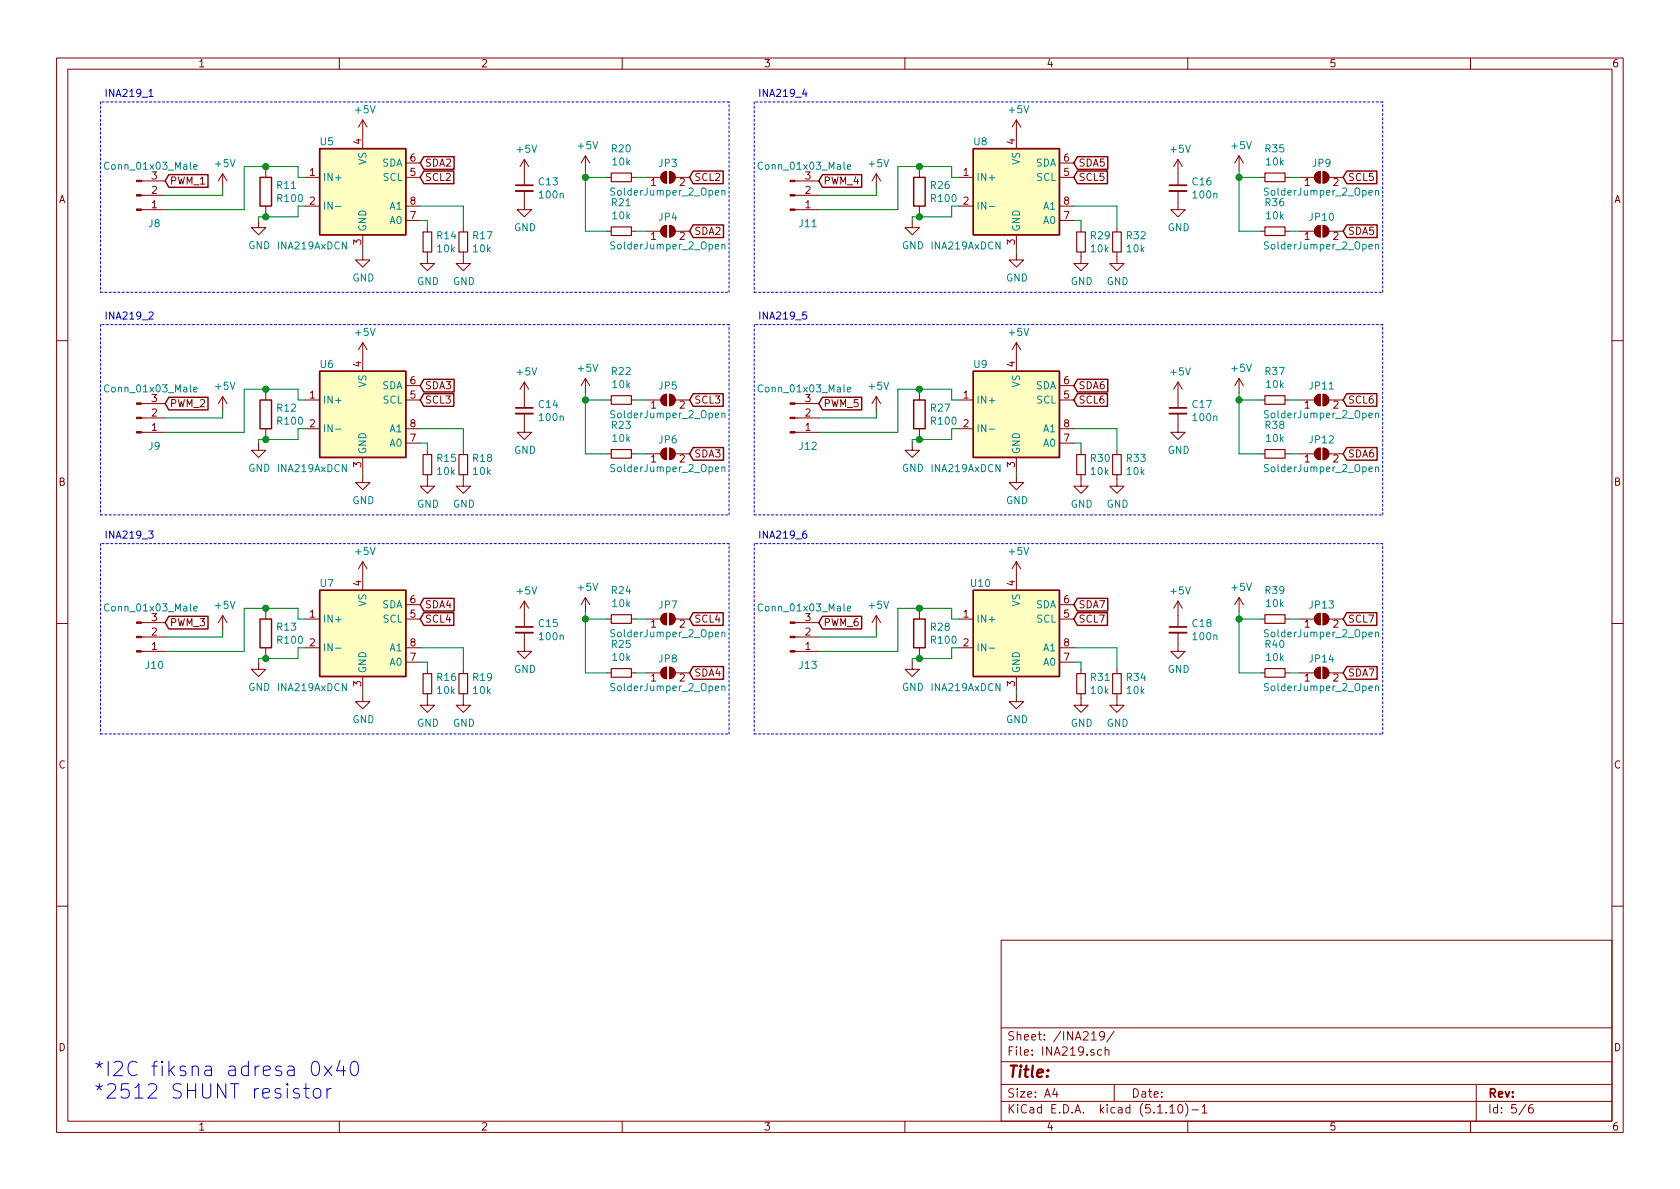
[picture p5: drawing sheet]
<svg xmlns="http://www.w3.org/2000/svg" width="297mm" height="210mm" viewBox="0 0 297 210" stroke-linecap="round" stroke-linejoin="round" font-family="sans-serif">
<g fill="none" stroke="#840000" stroke-width=".18">
<path d="M10 10.3h277v189.9h-277zM12 12.2h273v186.1h-273zM60 10.3v1.9M110 10.3v1.9M160 10.3v1.9M210 10.3v1.9M260 10.3v1.9M25 32h4.2M25 34.5h4.2M25 37.1h4.2M39.4 30.7v2.6M39.4 30.7l-.8 1.3"/>
<path d="M39.4 30.7l.7 1.3M45.7 39v1.3h1.3l-1.3 1.2-1.3-1.2h1.3M47 30.1v1.3M47 36.4v1.3M54 31.4h2.5M54 36.4h2.5M64.1 21.2v5.1M64.1 21.2l-.7 1.3M64.1 21.2l.8 1.3M71.8 31.4h2.5M71.8 36.4h2.5M71.8 28.8h2.5"/>
<path d="M71.8 39h2.5M92.7 33.8v3.3h1.3l-1.3 1.2-1.3-1.2h1.3M92.7 28.2v4.6M92.7 28.2l-.8 1.3M92.7 28.2l.8 1.3M103.5 27.6v2.5M103.5 27.6l-.8 1.2M103.5 27.6l.8 1.2M107.3 31.4h.8M111.6 31.4h.8M114.3 31.4h2.5M117.1 30.7l.4-.3 .4-.1v2.1a1.03 1.03 0 0 1-1-.6 1.03 1.03 0 0 1 .2-1.1z"/>
<path d="M118.4 39.9a1.02 1.02 0 0 1 1 1 1.02 1.02 0 0 1-1 1zM118.4 30.3a1.02 1.02 0 0 1 1 1.1 1.02 1.02 0 0 1-1 1zM119.4 31.4h2.5M140.6 32h4.2M140.6 34.5h4.2M140.6 37.1h4.2M154.9 30.7v2.6M154.9 30.7l-.7 1.3M154.9 30.7l.8 1.3M161.3 39v1.3h1.3l-1.3 1.2-1.3-1.2h1.3M162.6 30.1v1.3M162.6 36.4v1.3"/>
<path d="M169.5 31.4h2.6M169.5 36.4h2.6M179.7 21.2v5.1M179.7 21.2l-.8 1.3M179.7 21.2l.8 1.3M187.3 31.4h2.6M187.3 36.4h2.6M187.3 28.8h2.6M187.3 39h2.6M208.3 33.8v3.3h1.2l-1.2 1.2-1.3-1.2h1.3M208.3 28.2v4.6M208.3 28.2l-.8 1.3"/>
<path d="M208.3 28.2l.7 1.3M219.1 27.6v2.5M219.1 27.6l-.8 1.2M219.1 27.6l.7 1.2M222.9 31.4h.7M227.2 31.4h.8M229.9 31.4h2.5M232.6 30.7l.5-.3 .3-.1v2.1a1.03 1.03 0 0 1-.9-.6 1.03 1.03 0 0 1 .1-1.1zM233.9 30.3a1.02 1.02 0 0 1 1 1.1 1.02 1.02 0 0 1-1 1zM233.9 39.9a1.02 1.02 0 0 1 1 1 1.02 1.02 0 0 1-1 1zM234.9 31.4h2.6M64.1 44.7v1.3h1.3l-1.3 1.2-1.2-1.2h1.2"/>
<path d="M64.1 41.5v2.6M75.6 44.6v2h1.2l-1.2 1.3-1.3-1.3h1.3M75.6 40.3v.7M81.9 44.6v2h1.3l-1.3 1.3-1.3-1.3h1.3M81.9 40.3v.7M107.3 40.9h.8M111.6 40.9h.8M114.3 40.9h2.5M117.2 40.1l.7-.2v2a1.02 1.02 0 0 1-1-.7 1.02 1.02 0 0 1 .3-1.1zM119.4 40.9h2.5M179.7 44.7v1.3h1.3l-1.3 1.2-1.3-1.2h1.3M179.7 41.5v2.6"/>
<path d="M191.1 44.6v2h1.3l-1.3 1.3-1.2-1.3h1.2M191.1 40.3v.7M197.5 44.6v2h1.3l-1.3 1.3-1.3-1.3h1.3M197.5 40.3v.7M222.9 40.9h.7M227.2 40.9h.8M229.9 40.9h2.5M232.6 40.2l.5-.3h.3v2a1.03 1.03 0 0 1-.9-.6 1.03 1.03 0 0 1 .1-1.1zM234.9 40.9h2.6M10 60.2h2M25 71.4h4.2M25 73.9h4.2"/>
<path d="M25 76.4h4.2M39.4 70.1l-.8 1.3M39.4 70.1v2.5M39.4 70.1l.7 1.3M45.7 78.4v1.2h1.3l-1.3 1.3-1.3-1.3h1.3M47 69.5v1.2M47 75.8v1.3M54 70.7h2.5M54 75.8h2.5M64.1 60.6v5.1M64.1 60.6l-.7 1.2M64.1 60.6l.8 1.2"/>
<path d="M71.8 70.7h2.5M71.8 75.8h2.5M71.8 68.2h2.5M71.8 78.4h2.5M75.6 79.6v.8M81.9 79.6v.8M92.7 73.1v3.3h1.3l-1.3 1.3-1.3-1.3h1.3M92.7 67.6v4.5M92.7 67.6l-.8 1.2M92.7 67.6l.8 1.2M103.5 66.9l-.8 1.3M103.5 66.9v2.6"/>
<path d="M103.5 66.9l.8 1.3M107.3 70.7h.8M111.6 70.7h.8M114.3 70.7h2.5M117.1 79.6l.4-.3 .4-.1v2.1a1.03 1.03 0 0 1-1-.6 1.03 1.03 0 0 1 .2-1.1zM117.2 69.9l.7-.2v2a1.02 1.02 0 0 1-1-.6 1.02 1.02 0 0 1 .3-1.2zM118.4 79.2a1.02 1.02 0 0 1 1 1.1 1.02 1.02 0 0 1-1 1zM118.4 69.7a1.02 1.02 0 0 1 1 1 1.02 1.02 0 0 1-1 1zM119.4 70.7h2.5M140.6 71.4h4.2M140.6 73.9h4.2M140.6 76.4h4.2"/>
<path d="M154.9 70.1l-.7 1.3M154.9 70.1v2.5M154.9 70.1l.8 1.3M161.3 78.4v1.2h1.3l-1.3 1.3-1.3-1.3h1.3M162.6 69.5v1.2M162.6 75.8v1.3M169.5 70.7h2.6M169.5 75.8h2.6M179.7 60.6l-.8 1.2M179.7 60.6v5.1M179.7 60.6l.8 1.2M187.3 70.7h2.6"/>
<path d="M187.3 75.8h2.6M187.3 68.2h2.6M187.3 78.4h2.6M191.1 79.6v.8M197.5 79.6v.8M208.3 73.1v3.3h1.2l-1.2 1.3-1.3-1.3h1.3M208.3 67.6l-.8 1.2M208.3 67.6v4.5M208.3 67.6l.7 1.2M219.1 66.9l-.8 1.3M219.1 66.9v2.6M219.1 66.9l.7 1.3"/>
<path d="M222.9 70.7h.7M227.2 70.7h.8M229.9 70.7h2.5M232.6 70.1l.5-.3 .3-.1v2a1.03 1.03 0 0 1-.9-.5 1.03 1.03 0 0 1 .1-1.1zM232.6 79.6l.5-.3 .3-.1v2.1a1.03 1.03 0 0 1-.9-.6 1.03 1.03 0 0 1 .1-1.1zM233.9 69.7a1.02 1.02 0 0 1 1 1 1.02 1.02 0 0 1-1 1zM233.9 79.2a1.02 1.02 0 0 1 1 1.1 1.02 1.02 0 0 1-1 1zM234.9 70.7h2.6M285 60.2h2M64.1 84.1v1.2h1.3l-1.3 1.3-1.2-1.3h1.2M64.1 80.9v2.5M64.1 99.3v5.1"/>
<path d="M64.1 99.3l-.7 1.3M64.1 99.3l.8 1.3M75.6 83.9v2.1h1.2l-1.2 1.2-1.3-1.2h1.3M81.9 83.9v2.1h1.3l-1.3 1.2-1.3-1.2h1.3M107.3 80.3h.8M111.6 80.3h.8M114.3 80.3h2.5M119.4 80.3h2.5M179.7 84.1v1.2h1.3l-1.3 1.3-1.3-1.3h1.3M179.7 80.9v2.5M179.7 99.3v5.1M179.7 99.3l-.8 1.3"/>
<path d="M179.7 99.3l.8 1.3M191.1 83.9v2.1h1.3l-1.3 1.2-1.2-1.2h1.2M197.5 83.9v2.1h1.3l-1.3 1.2-1.3-1.2h1.3M222.9 80.3h.7M227.2 80.3h.8M229.9 80.3h2.5M234.9 80.3h2.6M10 110.3h2M25 110.1h4.2M25 112.6h4.2M25 115.2h4.2M39.4 108.8v2.6"/>
<path d="M39.4 108.8l-.8 1.3M39.4 108.8l.7 1.3M45.7 117.1v1.3h1.3l-1.3 1.2-1.3-1.2h1.3M47 108.2v1.3M47 114.5v1.3M54 109.5h2.5M54 114.5h2.5M64.1 119.6v2.6M71.8 109.5h2.5M71.8 114.5h2.5M71.8 106.9h2.5M71.8 117.1h2.5"/>
<path d="M75.6 118.4v.7M81.9 118.4v.7M92.7 111.9v3.3h1.3l-1.3 1.3-1.3-1.3h1.3M92.7 106.3v4.6M92.7 106.3l-.8 1.3M92.7 106.3l.8 1.3M103.5 105.7v2.5M103.5 105.7l-.8 1.2M103.5 105.7l.8 1.2M107.3 109.5h.8M107.3 119h.8M111.6 109.5h.8"/>
<path d="M111.6 119h.8M114.3 109.5h2.5M114.3 119h2.5M117.1 118.3l.4-.3h.4v2a1.03 1.03 0 0 1-1-.6 1.03 1.03 0 0 1 .2-1.1zM117.1 108.8l.4-.3h.4v2a1.03 1.03 0 0 1-1-.6 1.03 1.03 0 0 1 .2-1.1zM118.4 118a1.02 1.02 0 0 1 1 1 1.02 1.02 0 0 1-1 1zM118.4 108.5a1.02 1.02 0 0 1 1 1 1.02 1.02 0 0 1-1 1zM119.4 109.5h2.5M119.4 119h2.5M140.6 110.1h4.2M140.6 112.6h4.2M140.6 115.2h4.2"/>
<path d="M154.9 108.8v2.6M154.9 108.8l-.7 1.3M154.9 108.8l.8 1.3M161.3 117.1v1.3h1.3l-1.3 1.2-1.3-1.2h1.3M162.6 108.2v1.3M162.6 114.5v1.3M169.5 109.5h2.6M169.5 114.5h2.6M179.7 119.6v2.6M187.3 109.5h2.6M187.3 114.5h2.6M187.3 106.9h2.6"/>
<path d="M187.3 117.1h2.6M191.1 118.4v.7M197.5 118.4v.7M208.3 111.9v3.3h1.2l-1.2 1.3-1.3-1.3h1.3M208.3 106.3v4.6M208.3 106.3l-.8 1.3M208.3 106.3l.7 1.3M219.1 105.7v2.5M219.1 105.7l-.8 1.2M219.1 105.7l.7 1.2M222.9 109.5h.7M222.9 119h.7"/>
<path d="M227.2 109.5h.8M227.2 119h.8M229.9 109.5h2.5M229.9 119h2.5M232.6 118.3l.5-.3h.3v2a1.03 1.03 0 0 1-.9-.6 1.03 1.03 0 0 1 .1-1.1zM232.6 108.8l.5-.3h.3v2a1.03 1.03 0 0 1-.9-.6 1.03 1.03 0 0 1 .1-1.1zM233.9 118a1.02 1.02 0 0 1 1 1 1.02 1.02 0 0 1-1 1zM233.9 108.5a1.02 1.02 0 0 1 1 1 1.02 1.02 0 0 1-1 1zM234.9 109.5h2.6M234.9 119h2.6M285 110.3h2M64.1 122.8v1.3h1.3l-1.3 1.2-1.2-1.2h1.2"/>
<path d="M75.6 122.7v2h1.2l-1.2 1.3-1.3-1.3h1.3M81.9 122.7v2h1.3l-1.3 1.3-1.3-1.3h1.3M179.7 122.8v1.3h1.3l-1.3 1.2-1.3-1.2h1.3M191.1 122.7v2h1.3l-1.3 1.3-1.2-1.3h1.2M197.5 122.7v2h1.3l-1.3 1.3-1.3-1.3h1.3M10 160.2h2M177 166.3h108v32h-108zM285 160.2h2M60 198.3v1.9M110 198.3v1.9M160 198.3v1.9M177 194.8h108"/>
<path d="M177 191.8h108M177 187.8h108M177 181.8h108M186.5 192.5l-.4 1h1M186.8 193v1M193 183.9h.8M194.8 185.7l-.5-.1-.2 .3 .1 .6h.6M195.3 183.1l-.3 .3h-.3l-.3-.3v-.4l.2-.2 .4-.1 .2 .2a1.13 1.13 0 0 1-.2 1.2l-.4 .1M195.4 185.7h.1a.37 .37 0 0 1 .6 .1v.8M195.4 185.1v1.5M197 182.3l-1.3 2M197 191.8v3"/>
<path d="M206.8 195.8l.5-.5v1.5M206.8 196.8h.9M208.5 195.4l.1-.1a.8 .8 0 0 1 .5 .8 .8 .8 0 0 1-.5 .7 1 1 0 0 1-.1-1.4zM209.6 195.1a1.71 1.71 0 0 1 0 2.3M210 198.3v1.9M210.7 196.3h1.2M212.5 195.8l.5-.5v1.5M212.5 196.8h.9M260 198.3v1.9M261 191.8v6.5M269.8 195.2l-1.2 2M271 195.3a.62 .62 0 0 0-.7 .7v.7l.3 .1 .4-.1 .1-.5-.1-.2-.4-.1-.3 .3"/>
</g>
<g fill="#840000" stroke="#840000" stroke-width=".18">
<path d="M232.6 70.1l.5-.3 .3-.1v2a1.03 1.03 0 0 1-.9-.5 1.03 1.03 0 0 1 .1-1.1z"/>
<path d="M233.9 69.7a1.02 1.02 0 0 1 1 1 1.02 1.02 0 0 1-1 1z"/>
<path d="M139.7 71.2h.9v.3h-.9z"/>
<path d="M139.7 73.8h.9v.2h-.9z"/>
<path d="M139.7 76.3h.9v.3h-.9z"/>
<path d="M117.1 79.6l.4-.3 .4-.1v2.1a1.03 1.03 0 0 1-1-.6 1.03 1.03 0 0 1 .2-1.1z"/>
<path d="M118.4 79.2a1.02 1.02 0 0 1 1 1.1 1.02 1.02 0 0 1-1 1z"/>
<path d="M24.1 71.2h.9v.3h-.9z"/>
<path d="M24.1 73.8h.9v.2h-.9z"/>
<path d="M24.1 76.3h.9v.3h-.9z"/>
<path d="M117.2 69.9l.7-.2v2a1.02 1.02 0 0 1-1-.6 1.02 1.02 0 0 1 .3-1.2z"/>
<path d="M118.4 69.7a1.02 1.02 0 0 1 1 1 1.02 1.02 0 0 1-1 1z"/>
<path d="M232.6 79.6l.5-.3 .3-.1v2.1a1.03 1.03 0 0 1-.9-.6 1.03 1.03 0 0 1 .1-1.1z"/>
<path d="M233.9 79.2a1.02 1.02 0 0 1 1 1.1 1.02 1.02 0 0 1-1 1z"/>
<path d="M139.7 31.9h.9v.2h-.9z"/>
<path d="M139.7 34.4h.9v.3h-.9z"/>
<path d="M139.7 37h.9v.2h-.9z"/>
<path d="M232.6 30.7l.5-.3 .3-.1v2.1a1.03 1.03 0 0 1-.9-.6 1.03 1.03 0 0 1 .1-1.1z"/>
<path d="M233.9 30.3a1.02 1.02 0 0 1 1 1.1 1.02 1.02 0 0 1-1 1z"/>
<path d="M232.6 40.2l.5-.3h.3v2a1.03 1.03 0 0 1-.9-.6 1.03 1.03 0 0 1 .1-1.1z"/>
<path d="M233.9 39.9a1.02 1.02 0 0 1 1 1 1.02 1.02 0 0 1-1 1z"/>
<path d="M117.1 118.3l.4-.3h.4v2a1.03 1.03 0 0 1-1-.6 1.03 1.03 0 0 1 .2-1.1z"/>
<path d="M118.4 118a1.02 1.02 0 0 1 1 1 1.02 1.02 0 0 1-1 1z"/>
<path d="M24.1 110h.9v.2h-.9z"/>
<path d="M24.1 112.5h.9v.3h-.9z"/>
<path d="M24.1 115.1h.9v.2h-.9z"/>
<path d="M117.1 108.8l.4-.3h.4v2a1.03 1.03 0 0 1-1-.6 1.03 1.03 0 0 1 .2-1.1z"/>
<path d="M118.4 108.5a1.02 1.02 0 0 1 1 1 1.02 1.02 0 0 1-1 1z"/>
<path d="M232.6 118.3l.5-.3h.3v2a1.03 1.03 0 0 1-.9-.6 1.03 1.03 0 0 1 .1-1.1z"/>
<path d="M233.9 118a1.02 1.02 0 0 1 1 1 1.02 1.02 0 0 1-1 1z"/>
<path d="M139.7 110h.9v.2h-.9z"/>
<path d="M139.7 112.5h.9v.3h-.9z"/>
<path d="M139.7 115.1h.9v.2h-.9z"/>
<path d="M117.2 40.1l.7-.2v2a1.02 1.02 0 0 1-1-.7 1.02 1.02 0 0 1 .3-1.1z"/>
<path d="M118.4 39.9a1.02 1.02 0 0 1 1 1 1.02 1.02 0 0 1-1 1z"/>
<path d="M232.6 108.8l.5-.3h.3v2a1.03 1.03 0 0 1-.9-.6 1.03 1.03 0 0 1 .1-1.1z"/>
<path d="M233.9 108.5a1.02 1.02 0 0 1 1 1 1.02 1.02 0 0 1-1 1z"/>
<path d="M24.1 31.9h.9v.2h-.9z"/>
<path d="M24.1 34.4h.9v.3h-.9z"/>
<path d="M24.1 37h.9v.2h-.9z"/>
<path d="M117.1 30.7l.4-.3 .4-.1v2.1a1.03 1.03 0 0 1-1-.6 1.03 1.03 0 0 1 .2-1.1z"/>
<path d="M118.4 30.3a1.02 1.02 0 0 1 1 1.1 1.02 1.02 0 0 1-1 1z"/>
</g>
<g fill="none" stroke="#008484" stroke-width=".18">
<path d="M34.2 29.5l.6-.1v-.2l-.4-.1-.2 .2 .1 .6h.5M59.3 36.5h1M127.6 33.8l.2-.1h.3l.1 .8M127.6 33.7v.8M149.8 29.5l.6-.1v-.2l-.4-.1-.2 .2 .1 .6h.5M174.9 36.5h1M243.2 33.8l.2-.1h.3v.8M243.2 33.7v.8M127.6 43.3l.2-.1 .3 .1 .1 .7M127.6 43.2v.8M243.2 43.3l.2-.1 .3 .1v.7M243.2 43.2v.8"/>
<path d="M34.2 68.9l.6-.1v-.3h-.4l-.2 .2 .1 .6h.5M59.3 75.9h1M127.6 73.2l.2-.2 .3 .1 .1 .8M127.6 73v.9M149.8 68.9l.6-.1v-.3h-.4l-.2 .2 .1 .6h.5M174.9 75.9h1M243.2 73.2l.2-.2 .3 .1v.8M243.2 73v.9M127.6 82.7l.2-.1h.3l.1 .8M127.6 82.6v.8M243.2 82.7l.2-.1h.3v.8M243.2 82.6v.8"/>
<path d="M34.2 107.6l.6-.1v-.2l-.4-.1-.2 .2 .1 .6h.5M59.3 114.6h1M127.6 111.9l.2-.1h.3l.1 .8M127.6 111.8v.8M149.8 107.6l.6-.1v-.2l-.4-.1-.2 .2 .1 .6h.5M174.9 114.6h1M243.2 111.9l.2-.1h.3v.8M243.2 111.8v.8M127.6 121.4l.2-.1 .3 .1 .1 .7M127.6 121.3v.8M243.2 121.4l.2-.1 .3 .1v.7M243.2 121.3v.8"/>
</g>
<g fill="#ffffc2" stroke="#ffffc2" stroke-width=".18">
<path d="M56.5 104.4h15.3v15.2h-15.3z"/>
<path d="M172.1 26.3h15.2v15.2h-15.2z"/>
<path d="M172.1 65.7h15.2v15.2h-15.2z"/>
<path d="M172.1 104.4h15.2v15.2h-15.2z"/>
<path d="M56.5 65.7h15.3v15.2h-15.3z"/>
<path d="M56.5 26.3h15.3v15.2h-15.3z"/>
</g>
<g fill="none" stroke="#840000" stroke-width=".25">
<path d="M29.8 30.9h7v2.2h-7l-.6-1.1zM46 31.4h2v5h-2zM56.5 26.3h15.3v15.2h-15.3zM74.9 27.7h5.4v2.2h-5.4l-.6-1.1zM74.9 30.2h5.3v2.3h-5.3l-.6-1.1zM122.6 39.8h5.3v2.2h-5.3l-.7-1.1zM122.6 30.2h5.3v2.3h-5.3l-.7-1.1zM145.4 30.9h6.9v2.2h-6.9l-.6-1.1zM161.5 31.4h2.1v5h-2.1zM172.1 26.3h15.2v15.2h-15.2zM190.5 30.2h5.3v2.3h-5.3l-.6-1.1zM190.5 27.7h5.4v2.2h-5.4l-.6-1.1z"/>
<path d="M238.1 39.8h5.4v2.2h-5.4l-.6-1.1zM238.1 30.2h5.3v2.3h-5.3l-.6-1.1zM29.8 70.3h7v2.2h-7l-.6-1.1zM46 70.7h2v5.1h-2zM56.5 65.7h15.3v15.2h-15.3zM74.9 67.1h5.4v2.2h-5.4l-.6-1.1zM74.9 69.6h5.3v2.3h-5.3l-.6-1.2zM122.6 69.6h5.3v2.3h-5.3l-.7-1.2zM122.6 79.1h5.3v2.3h-5.3l-.7-1.1zM145.4 70.3h6.9v2.2h-6.9l-.6-1.1zM161.5 70.7h2.1v5.1h-2.1zM172.1 65.7h15.2v15.2h-15.2z"/>
<path d="M190.5 69.6h5.3v2.3h-5.3l-.6-1.2zM190.5 67.1h5.4v2.2h-5.4l-.6-1.1zM238.1 79.1h5.4v2.3h-5.4l-.6-1.1zM238.1 69.6h5.3v2.3h-5.3l-.6-1.2zM29.8 109h7v2.2h-7l-.6-1.1zM46 109.5h2v5h-2zM56.5 104.4h15.3v15.2h-15.3zM74.9 105.8h5.4v2.2h-5.4l-.6-1.1zM74.9 108.4h5.3v2.2h-5.3l-.6-1.1zM122.6 117.9h5.3v2.2h-5.3l-.7-1.1zM122.6 108.4h5.3v2.2h-5.3l-.7-1.1zM145.4 109h6.9v2.2h-6.9l-.6-1.1z"/>
<path d="M161.5 109.5h2.1v5h-2.1zM172.1 104.4h15.2v15.2h-15.2zM190.5 108.4h5.3v2.2h-5.3l-.6-1.1zM190.5 105.8h5.4v2.2h-5.4l-.6-1.1zM238.1 108.4h5.3v2.2h-5.3l-.6-1.1zM238.1 117.9h5.4v2.2h-5.4l-.6-1.1z"/>
</g>
<g fill="none" stroke="#840000" stroke-width=".2">
<path d="M108.1 30.6h3.5v1.5h-3.5zM223.6 30.6h3.6v1.5h-3.6zM74.8 41h1.5v3.6h-1.5zM81.2 41h1.5v3.6h-1.5zM108.1 40.1h3.5v1.6h-3.5zM190.4 41h1.5v3.6h-1.5zM196.7 41h1.5v3.6h-1.5zM223.6 40.1h3.6v1.6h-3.6zM108.1 70h3.5v1.5h-3.5zM108.1 79.5h3.5v1.5h-3.5zM223.6 70h3.6v1.5h-3.6zM223.6 79.5h3.6v1.5h-3.6z"/>
<path d="M74.8 80.4h1.5v3.5h-1.5zM81.2 80.4h1.5v3.5h-1.5zM190.4 80.4h1.5v3.5h-1.5zM196.7 80.4h1.5v3.5h-1.5zM74.8 119.1h1.5v3.6h-1.5zM81.2 119.1h1.5v3.6h-1.5zM108.1 108.7h3.5v1.5h-3.5zM108.1 118.2h3.5v1.6h-3.5zM190.4 119.1h1.5v3.6h-1.5zM196.7 119.1h1.5v3.6h-1.5zM223.6 118.2h3.6v1.6h-3.6zM223.6 108.7h3.6v1.5h-3.6z"/>
</g>
<path d="M91.2 33.8h3M206.8 33.8h3M91.2 73.1h3M206.8 73.1h3M91.2 111.9h3M206.8 111.9h3" fill="none" stroke="#840000" stroke-width=".33"/>
<path d="M91.2 32.8h3M206.8 32.8h3M91.2 72.1h3M206.8 72.1h3M91.2 110.9h3M206.8 110.9h3" fill="none" stroke="#840000" stroke-width=".3"/>
<g fill="none" stroke="#0000c2" stroke-width=".18" stroke-dasharray=".4 .4">
<path d="M17.8 18v33.7M128.9 18h-111.1M133.3 18v33.7M244.5 18h-111.2M17.8 51.7h111.1M17.8 57.4v33.7M128.9 57.4h-111.1M128.9 51.7v-33.7M133.3 51.7h111.2M133.3 57.4v33.7M244.5 57.4h-111.2M244.5 51.7v-33.7"/>
<path d="M17.8 96.1v33.7M17.8 91.1h111.1M128.9 96.1h-111.1M128.9 91.1v-33.7M133.3 96.1v33.7M133.3 91.1h111.2M244.5 91.1v-33.7M244.5 96.1h-111.2M17.8 129.8h111.1M128.9 129.8v-33.7M133.3 129.8h111.2M244.5 129.8v-33.7"/>
</g>
<g fill="none" stroke="#008400" stroke-width=".18">
<path d="M39.4 33.3v1.2h-10.2M47 29.5v.6M47 37.7v.6M54 36.4h-1.3v1.9h-7v.7M54 31.4h-1.3v-1.9h-9.5v7.6h-14M74.3 36.4h7.6v3.9M74.3 39h1.3v1.3M103.5 30.1v10.8h3.8M103.5 31.4h3.8M112.4 31.4h1.9M154.9 33.3v1.2h-10.1M162.6 29.5v.6"/>
<path d="M162.6 37.7v.6M169.5 36.4h-1.2v1.9h-7v.7M169.5 31.4h-1.2v-1.9h-9.6v7.6h-13.9M189.9 36.4h7.6v3.9M189.9 39h1.2v1.3M219.1 30.1v10.8h3.8M219.1 31.4h3.8M228 31.4h1.9M64.1 44.1v.6M112.4 40.9h1.9M179.7 44.1v.6M228 40.9h1.9"/>
<path d="M39.4 72.6v1.3h-10.2M47 68.8v.7M47 77.1v.6M54 75.8h-1.3v1.9h-7v.7M54 70.7h-1.3v-1.9h-9.5v7.6h-14M74.3 75.8h7.6v3.8M74.3 78.4h1.3v1.2M103.5 69.5v10.8h3.8M103.5 70.7h3.8M112.4 70.7h1.9M154.9 72.6v1.3h-10.1M162.6 68.8v.7"/>
<path d="M162.6 77.1v.6M169.5 70.7h-1.2v-1.9h-9.6v7.6h-13.9M169.5 75.8h-1.2v1.9h-7v.7M189.9 75.8h7.6v3.8M189.9 78.4h1.2v1.2M219.1 69.5v10.8h3.8M219.1 70.7h3.8M228 70.7h1.9M64.1 83.4v.7M112.4 80.3h1.9M179.7 83.4v.7M228 80.3h1.9"/>
<path d="M39.4 111.4v1.2h-10.2M47 107.6v.6M47 115.8v.7M54 114.5h-1.3v2h-7v.6M54 109.5h-1.3v-1.9h-9.5v7.6h-14M74.3 114.5h7.6v3.9M74.3 117.1h1.3v1.3M103.5 109.5h3.8M103.5 108.2v10.8h3.8M112.4 109.5h1.9M112.4 119h1.9M154.9 111.4v1.2h-10.1"/>
<path d="M162.6 107.6v.6M162.6 115.8v.7M169.5 114.5h-1.2v2h-7v.6M169.5 109.5h-1.2v-1.9h-9.6v7.6h-13.9M189.9 114.5h7.6v3.9M189.9 117.1h1.2v1.3M219.1 108.2v10.8h3.8M219.1 109.5h3.8M228 109.5h1.9M228 119h1.9M64.1 122.2v.6M179.7 122.2v.6"/>
</g>
<g fill="none" stroke="#0000c2" stroke-width=".18">
<path d="M26.3 16.1l.4-.3v1.3M26.3 17.1h.8M142.2 15.7l-.3 .9h.8M142.5 16.2v.9M26.3 55.3l.5-.1 .3 .3-.8 .9h.8M142.6 55.2h-.6l-.1 .6 .5-.2 .2 .3v.3l-.2 .2-.5-.1M26.3 93.9h.8l-.5 .5 .4 .1 .1 .4-.3 .3-.5-.2M142.5 93.9l-.4 .1-.2 .5 .1 .5 .2 .2 .3-.1 .1-.2-.1-.4-.3-.1-.3 .2M52.9 192.6l-.7-.1-.3 .3 .1 .4 .9 .2 .1 .3-.1 .4-.3 .1-.7-.1M53.7 192.5h1M54.1 191.6v2.2l.1 .3 .5 .1M55.3 187.9a.62 .62 0 0 1 .6-.2 .62 .62 0 0 1 .5 .5 1.49 1.49 0 0 1-.5 2 .64 .64 0 0 1-.7-.5 2.26 2.26 0 0 1 .1-1.8z"/>
<path d="M55.7 192.6a.67 .67 0 0 1 1 .4v.7a.68 .68 0 0 1-.6 .5 .68 .68 0 0 1-.7-.5v-.7zM57.3 188.5l1.4 1.7M57.8 192.5v1.7M58.5 192.5a.69 .69 0 0 0-.7 .5M58.7 188.5l-1.4 1.7M60.1 187.5l-.6 1.9h1.6M60.7 188.5v1.7M62.2 187.9a.62 .62 0 0 1 .6-.2 .62 .62 0 0 1 .5 .5 2.05 2.05 0 0 1-.3 1.9 .6 .6 0 0 1-.9-.4 2.12 2.12 0 0 1 .1-1.8z"/>
</g>
<g fill="#008400" stroke="#008400" stroke-width=".25">
<circle cx="162.6" cy="107.6" r=".51"/>
<circle cx="219.1" cy="109.5" r=".51"/>
<circle cx="103.5" cy="31.4" r=".51"/>
<circle cx="47" cy="38.3" r=".51"/>
<circle cx="47" cy="29.5" r=".51"/>
<circle cx="162.6" cy="68.8" r=".51"/>
<circle cx="103.5" cy="70.7" r=".51"/>
<circle cx="47" cy="77.7" r=".51"/>
<circle cx="47" cy="68.8" r=".51"/>
<circle cx="162.6" cy="77.7" r=".51"/>
<circle cx="103.5" cy="109.5" r=".51"/>
<circle cx="47" cy="116.5" r=".51"/>
<circle cx="162.6" cy="116.5" r=".51"/>
<circle cx="47" cy="107.6" r=".51"/>
<circle cx="219.1" cy="70.7" r=".51"/>
<circle cx="219.1" cy="31.4" r=".51"/>
<circle cx="162.6" cy="38.3" r=".51"/>
<circle cx="162.6" cy="29.5" r=".51"/>
</g>
<g font-size="3.5" fill="#0000c2">
<text x="16.5" y="190.3">*I2C fiksna adresa 0x40</text>
<text x="16.5" y="194.3">*2512 SHUNT resistor</text>
</g>
<text font-size="2.8" fill="#840000" x="178" y="190.5">Title:</text>
<g font-size="2.1" fill="#840000">
<text x="178" y="184">Sheet: /INA219/</text>
<text x="178" y="186.7">File: INA219.sch</text>
<text x="178" y="196.9">KiCad E.D.A. kicad (5.1.10)-1</text>
<text x="178" y="194.1">Size: A4</text>
<text x="200" y="194.1">Date:</text>
<text x="263" y="194.1">Rev:</text>
<text x="263" y="196.9">Id: 5/6</text>
</g>
<g font-size="1.8" fill="#840000">
<text x="35" y="11.9">1</text>
<text x="85" y="11.9">2</text>
<text x="135" y="11.9">3</text>
<text x="185" y="11.9">4</text>
<text x="235" y="11.9">5</text>
<text x="285" y="11.9">6</text>
<text x="63.9" y="25.5" transform="rotate(-90 63.9 25.5)">4</text>
<text x="72.5" y="28.6">6</text>
<text x="75.1" y="29.5">SDA2</text>
<text x="179.5" y="25.5" transform="rotate(-90 179.5 25.5)">4</text>
<text x="188.1" y="28.6">6</text>
<text x="190.7" y="29.5">SDA5</text>
<text x="10.4" y="35.9">A</text>
<text x="26.8" y="34.3">2</text>
<text x="26.8" y="31.7">3</text>
<text x="30" y="32.6">PWM_1</text>
<text x="54.8" y="31.1">1</text>
<text x="72.5" y="31.1">5</text>
<text x="75.1" y="32">SCL2</text>
<text x="115.1" y="32.9">1</text>
<text x="120.2" y="32.9">2</text>
<text x="122.7" y="32">SCL2</text>
<text x="142.4" y="34.3">2</text>
<text x="142.4" y="31.7">3</text>
<text x="145.6" y="32.6">PWM_4</text>
<text x="170.3" y="31.1">1</text>
<text x="188.1" y="31.1">5</text>
<text x="190.7" y="32">SCL5</text>
<text x="230.7" y="32.9">1</text>
<text x="235.7" y="32.9">2</text>
<text x="238.3" y="32">SCL5</text>
<text x="285.4" y="35.9">A</text>
<text x="26.8" y="36.8">1</text>
<text x="54.8" y="36.2">2</text>
<text x="72.5" y="38.7">7</text>
<text x="72.5" y="36.2">8</text>
<text x="122.7" y="41.5">SDA2</text>
<text x="142.4" y="36.8">1</text>
<text x="170.3" y="36.2">2</text>
<text x="188.1" y="38.7">7</text>
<text x="188.1" y="36.2">8</text>
<text x="238.3" y="41.5">SDA5</text>
<text x="63.9" y="43.3" transform="rotate(-90 63.9 43.3)">3</text>
<text x="115.1" y="42.4">1</text>
<text x="120.2" y="42.4">2</text>
<text x="179.5" y="43.3" transform="rotate(-90 179.5 43.3)">3</text>
<text x="230.7" y="42.4">1</text>
<text x="235.7" y="42.4">2</text>
<text x="63.9" y="64.9" transform="rotate(-90 63.9 64.9)">4</text>
<text x="179.5" y="64.9" transform="rotate(-90 179.5 64.9)">4</text>
<text x="26.8" y="71.1">3</text>
<text x="54.8" y="70.5">1</text>
<text x="72.5" y="70.5">5</text>
<text x="72.5" y="67.9">6</text>
<text x="75.1" y="68.8">SDA3</text>
<text x="75.1" y="71.4">SCL3</text>
<text x="122.7" y="71.4">SCL3</text>
<text x="142.4" y="71.1">3</text>
<text x="170.3" y="70.5">1</text>
<text x="188.1" y="70.5">5</text>
<text x="188.1" y="67.9">6</text>
<text x="190.7" y="71.4">SCL6</text>
<text x="190.7" y="68.8">SDA6</text>
<text x="238.3" y="71.4">SCL6</text>
<text x="26.8" y="76.2">1</text>
<text x="26.8" y="73.7">2</text>
<text x="30" y="72">PWM_2</text>
<text x="54.8" y="75.6">2</text>
<text x="72.5" y="75.6">8</text>
<text x="115.1" y="72.3">1</text>
<text x="120.2" y="72.3">2</text>
<text x="142.4" y="76.2">1</text>
<text x="142.4" y="73.7">2</text>
<text x="145.6" y="72">PWM_5</text>
<text x="170.3" y="75.6">2</text>
<text x="188.1" y="75.6">8</text>
<text x="230.7" y="72.3">1</text>
<text x="235.7" y="72.3">2</text>
<text x="63.9" y="82.6" transform="rotate(-90 63.9 82.6)">3</text>
<text x="72.5" y="78.1">7</text>
<text x="115.1" y="81.8">1</text>
<text x="120.2" y="81.8">2</text>
<text x="122.7" y="80.9">SDA3</text>
<text x="179.5" y="82.6" transform="rotate(-90 179.5 82.6)">3</text>
<text x="188.1" y="78.1">7</text>
<text x="230.7" y="81.8">1</text>
<text x="235.7" y="81.8">2</text>
<text x="238.3" y="80.9">SDA6</text>
<text x="10.4" y="85.9">B</text>
<text x="285.4" y="85.9">B</text>
<text x="63.9" y="103.6" transform="rotate(-90 63.9 103.6)">4</text>
<text x="72.5" y="106.7">6</text>
<text x="75.1" y="107.6">SDA4</text>
<text x="179.5" y="103.6" transform="rotate(-90 179.5 103.6)">4</text>
<text x="188.1" y="106.7">6</text>
<text x="190.7" y="107.6">SDA7</text>
<text x="26.8" y="112.4">2</text>
<text x="26.8" y="109.8">3</text>
<text x="30" y="110.7">PWM_3</text>
<text x="54.8" y="109.2">1</text>
<text x="72.5" y="109.2">5</text>
<text x="75.1" y="110.1">SCL4</text>
<text x="115.1" y="111">1</text>
<text x="120.2" y="111">2</text>
<text x="122.7" y="110.1">SCL4</text>
<text x="142.4" y="112.4">2</text>
<text x="142.4" y="109.8">3</text>
<text x="145.6" y="110.7">PWM_6</text>
<text x="170.3" y="109.2">1</text>
<text x="188.1" y="109.2">5</text>
<text x="190.7" y="110.1">SCL7</text>
<text x="230.7" y="111">1</text>
<text x="235.7" y="111">2</text>
<text x="238.3" y="110.1">SCL7</text>
<text x="26.8" y="114.9">1</text>
<text x="54.8" y="114.3">2</text>
<text x="72.5" y="116.8">7</text>
<text x="72.5" y="114.3">8</text>
<text x="122.7" y="119.6">SDA4</text>
<text x="142.4" y="114.9">1</text>
<text x="170.3" y="114.3">2</text>
<text x="188.1" y="116.8">7</text>
<text x="188.1" y="114.3">8</text>
<text x="238.3" y="119.6">SDA7</text>
<text x="63.9" y="121.4" transform="rotate(-90 63.9 121.4)">3</text>
<text x="115.1" y="120.5">1</text>
<text x="120.2" y="120.5">2</text>
<text x="179.5" y="121.4" transform="rotate(-90 179.5 121.4)">3</text>
<text x="230.7" y="120.5">1</text>
<text x="235.7" y="120.5">2</text>
<text x="10.4" y="135.9">C</text>
<text x="285.4" y="135.9">C</text>
<text x="10.4" y="185.9">D</text>
<text x="285.4" y="185.9">D</text>
<text x="35" y="199.9">1</text>
<text x="85" y="199.9">2</text>
<text x="135" y="199.9">3</text>
<text x="185" y="199.9">4</text>
<text x="235" y="199.9">5</text>
<text x="285" y="199.9">6</text>
</g>
<g font-size="1.8" fill="#0000c2">
<text x="18.4" y="17.1">INA219_1</text>
<text x="134" y="17.1">INA219_4</text>
<text x="18.4" y="56.5">INA219_2</text>
<text x="134" y="56.5">INA219_5</text>
<text x="18.4" y="95.2">INA219_3</text>
<text x="134" y="95.2">INA219_6</text>
</g>
<g font-size="1.8" fill="#008484">
<text x="62.9" y="20">+5V</text>
<text x="178.5" y="20">+5V</text>
<text x="38.2" y="29.6">+5V</text>
<text x="56.7" y="25.7">U5</text>
<text x="64.8" y="29.2" transform="rotate(-90 64.8 29.2)">VS</text>
<text x="67.5" y="29.5">SDA</text>
<text x="91.5" y="27">+5V</text>
<text x="102.3" y="26.4">+5V</text>
<text x="108.2" y="26.9">R20</text>
<text x="108.4" y="29.3">10k</text>
<text x="116.5" y="29.5">JP3</text>
<text x="153.7" y="29.6">+5V</text>
<text x="172.2" y="25.7">U8</text>
<text x="180.3" y="29.2" transform="rotate(-90 180.3 29.2)">VS</text>
<text x="183.1" y="29.5">SDA</text>
<text x="207.1" y="27">+5V</text>
<text x="217.9" y="26.4">+5V</text>
<text x="223.8" y="26.9">R35</text>
<text x="224" y="29.3">10k</text>
<text x="232.1" y="29.5">JP9</text>
<text x="19" y="30">Conn_01x03_Male</text>
<text x="49" y="33.4">R11</text>
<text x="49.2" y="35.7">R100</text>
<text x="57" y="32">IN+</text>
<text x="67.7" y="32">SCL</text>
<text x="95.3" y="32.8">C13</text>
<text x="95.5" y="35.1">100n</text>
<text x="108.4" y="34.6">SolderJumper_2_Open</text>
<text x="134.6" y="30">Conn_01x03_Male</text>
<text x="164.6" y="33.4">R26</text>
<text x="164.7" y="35.7">R100</text>
<text x="172.6" y="32">IN+</text>
<text x="183.3" y="32">SCL</text>
<text x="210.9" y="32.8">C16</text>
<text x="211.1" y="35.1">100n</text>
<text x="224" y="34.6">SolderJumper_2_Open</text>
<text x="26.3" y="40.2">J8</text>
<text x="57" y="37.1">IN-</text>
<text x="64.8" y="41" transform="rotate(-90 64.8 41)">GND</text>
<text x="69" y="39.6">A0</text>
<text x="69" y="37.1">A1</text>
<text x="90.9" y="40.9">GND</text>
<text x="108.2" y="36.5">R21</text>
<text x="108.4" y="38.8">10k</text>
<text x="116.5" y="39">JP4</text>
<text x="141.4" y="40.2">J11</text>
<text x="172.6" y="37.1">IN-</text>
<text x="180.3" y="41" transform="rotate(-90 180.3 41)">GND</text>
<text x="184.6" y="39.6">A0</text>
<text x="184.6" y="37.1">A1</text>
<text x="206.5" y="40.9">GND</text>
<text x="223.8" y="36.5">R36</text>
<text x="224" y="38.8">10k</text>
<text x="231.6" y="39">JP10</text>
<text x="43.9" y="44.1">GND</text>
<text x="49.2" y="44.1">INA219AxDCN</text>
<text x="77.3" y="42.3">R14</text>
<text x="77.4" y="44.6">10k</text>
<text x="83.7" y="42.3">R17</text>
<text x="83.7" y="44.6">10k</text>
<text x="108.4" y="44.1">SolderJumper_2_Open</text>
<text x="159.5" y="44.1">GND</text>
<text x="164.8" y="44.1">INA219AxDCN</text>
<text x="192.9" y="42.3">R29</text>
<text x="193" y="44.6">10k</text>
<text x="199.3" y="42.3">R32</text>
<text x="199.3" y="44.6">10k</text>
<text x="224" y="44.1">SolderJumper_2_Open</text>
<text x="62.3" y="49.8">GND</text>
<text x="73.7" y="50.4">GND</text>
<text x="80.1" y="50.4">GND</text>
<text x="177.9" y="49.8">GND</text>
<text x="189.3" y="50.4">GND</text>
<text x="195.7" y="50.4">GND</text>
<text x="62.9" y="59.4">+5V</text>
<text x="178.5" y="59.4">+5V</text>
<text x="56.7" y="65.1">U6</text>
<text x="102.3" y="65.8">+5V</text>
<text x="172.2" y="65.1">U9</text>
<text x="217.9" y="65.8">+5V</text>
<text x="19" y="69.4">Conn_01x03_Male</text>
<text x="38.2" y="68.9">+5V</text>
<text x="57" y="71.4">IN+</text>
<text x="64.8" y="68.5" transform="rotate(-90 64.8 68.5)">VS</text>
<text x="67.5" y="68.8">SDA</text>
<text x="67.7" y="71.4">SCL</text>
<text x="91.5" y="66.4">+5V</text>
<text x="108.2" y="66.3">R22</text>
<text x="108.4" y="68.6">10k</text>
<text x="116.5" y="68.9">JP5</text>
<text x="134.6" y="69.4">Conn_01x03_Male</text>
<text x="153.7" y="68.9">+5V</text>
<text x="172.6" y="71.4">IN+</text>
<text x="180.3" y="68.5" transform="rotate(-90 180.3 68.5)">VS</text>
<text x="183.1" y="68.8">SDA</text>
<text x="183.3" y="71.4">SCL</text>
<text x="207.1" y="66.4">+5V</text>
<text x="223.8" y="66.3">R37</text>
<text x="224" y="68.6">10k</text>
<text x="231.6" y="68.9">JP11</text>
<text x="49" y="72.8">R12</text>
<text x="49.2" y="75.1">R100</text>
<text x="57" y="76.4">IN-</text>
<text x="69" y="76.4">A1</text>
<text x="95.3" y="72.2">C14</text>
<text x="95.5" y="74.5">100n</text>
<text x="108.2" y="75.8">R23</text>
<text x="108.4" y="74">SolderJumper_2_Open</text>
<text x="164.6" y="72.8">R27</text>
<text x="164.7" y="75.1">R100</text>
<text x="172.6" y="76.4">IN-</text>
<text x="184.6" y="76.4">A1</text>
<text x="210.9" y="72.2">C17</text>
<text x="211.1" y="74.5">100n</text>
<text x="223.8" y="75.8">R38</text>
<text x="224" y="74">SolderJumper_2_Open</text>
<text x="26.3" y="79.5">J9</text>
<text x="43.9" y="83.4">GND</text>
<text x="49.2" y="83.5">INA219AxDCN</text>
<text x="64.8" y="80.4" transform="rotate(-90 64.8 80.4)">GND</text>
<text x="69" y="79">A0</text>
<text x="77.3" y="81.7">R15</text>
<text x="77.4" y="84">10k</text>
<text x="83.7" y="81.7">R18</text>
<text x="83.7" y="84">10k</text>
<text x="90.9" y="80.3">GND</text>
<text x="108.4" y="78.2">10k</text>
<text x="108.4" y="83.5">SolderJumper_2_Open</text>
<text x="116.5" y="78.4">JP6</text>
<text x="141.4" y="79.5">J12</text>
<text x="159.5" y="83.4">GND</text>
<text x="164.8" y="83.5">INA219AxDCN</text>
<text x="180.3" y="80.4" transform="rotate(-90 180.3 80.4)">GND</text>
<text x="184.6" y="79">A0</text>
<text x="192.9" y="81.7">R30</text>
<text x="193" y="84">10k</text>
<text x="199.3" y="81.7">R33</text>
<text x="199.3" y="84">10k</text>
<text x="206.5" y="80.3">GND</text>
<text x="224" y="78.2">10k</text>
<text x="224" y="83.5">SolderJumper_2_Open</text>
<text x="231.6" y="78.4">JP12</text>
<text x="62.3" y="89.1">GND</text>
<text x="73.7" y="89.8">GND</text>
<text x="80.1" y="89.8">GND</text>
<text x="177.9" y="89.1">GND</text>
<text x="189.3" y="89.8">GND</text>
<text x="195.7" y="89.8">GND</text>
<text x="62.9" y="98.1">+5V</text>
<text x="178.5" y="98.1">+5V</text>
<text x="38.2" y="107.7">+5V</text>
<text x="56.7" y="103.8">U7</text>
<text x="64.8" y="107.3" transform="rotate(-90 64.8 107.3)">VS</text>
<text x="67.5" y="107.6">SDA</text>
<text x="91.5" y="105.1">+5V</text>
<text x="102.3" y="104.5">+5V</text>
<text x="108.2" y="105">R24</text>
<text x="108.4" y="107.4">10k</text>
<text x="116.5" y="107.6">JP7</text>
<text x="153.7" y="107.7">+5V</text>
<text x="171.7" y="103.8">U10</text>
<text x="180.3" y="107.3" transform="rotate(-90 180.3 107.3)">VS</text>
<text x="183.1" y="107.6">SDA</text>
<text x="207.1" y="105.1">+5V</text>
<text x="217.9" y="104.5">+5V</text>
<text x="223.8" y="105">R39</text>
<text x="224" y="107.4">10k</text>
<text x="231.6" y="107.6">JP13</text>
<text x="19" y="108.1">Conn_01x03_Male</text>
<text x="49" y="111.5">R13</text>
<text x="49.2" y="113.8">R100</text>
<text x="57" y="110.1">IN+</text>
<text x="67.7" y="110.1">SCL</text>
<text x="95.3" y="110.9">C15</text>
<text x="95.5" y="113.2">100n</text>
<text x="108.4" y="112.7">SolderJumper_2_Open</text>
<text x="134.6" y="108.1">Conn_01x03_Male</text>
<text x="164.6" y="111.5">R28</text>
<text x="164.7" y="113.8">R100</text>
<text x="172.6" y="110.1">IN+</text>
<text x="183.3" y="110.1">SCL</text>
<text x="210.9" y="110.9">C18</text>
<text x="211.1" y="113.2">100n</text>
<text x="224" y="112.7">SolderJumper_2_Open</text>
<text x="25.8" y="118.3">J10</text>
<text x="57" y="115.2">IN-</text>
<text x="64.8" y="119.1" transform="rotate(-90 64.8 119.1)">GND</text>
<text x="69" y="117.7">A0</text>
<text x="69" y="115.2">A1</text>
<text x="90.9" y="119">GND</text>
<text x="108.2" y="114.6">R25</text>
<text x="108.4" y="116.9">10k</text>
<text x="116.5" y="117.1">JP8</text>
<text x="141.4" y="118.3">J13</text>
<text x="172.6" y="115.2">IN-</text>
<text x="180.3" y="119.1" transform="rotate(-90 180.3 119.1)">GND</text>
<text x="184.6" y="117.7">A0</text>
<text x="184.6" y="115.2">A1</text>
<text x="206.5" y="119">GND</text>
<text x="223.8" y="114.6">R40</text>
<text x="224" y="116.9">10k</text>
<text x="231.6" y="117.1">JP14</text>
<text x="43.9" y="122.2">GND</text>
<text x="49.2" y="122.2">INA219AxDCN</text>
<text x="77.3" y="120.4">R16</text>
<text x="77.4" y="122.7">10k</text>
<text x="83.7" y="120.4">R19</text>
<text x="83.7" y="122.7">10k</text>
<text x="108.4" y="122.2">SolderJumper_2_Open</text>
<text x="159.5" y="122.2">GND</text>
<text x="164.8" y="122.2">INA219AxDCN</text>
<text x="192.9" y="120.4">R31</text>
<text x="193" y="122.7">10k</text>
<text x="199.3" y="120.4">R34</text>
<text x="199.3" y="122.7">10k</text>
<text x="224" y="122.2">SolderJumper_2_Open</text>
<text x="62.3" y="127.9">GND</text>
<text x="73.7" y="128.5">GND</text>
<text x="80.1" y="128.5">GND</text>
<text x="177.9" y="127.9">GND</text>
<text x="189.3" y="128.5">GND</text>
<text x="195.7" y="128.5">GND</text>
</g>
</svg>
